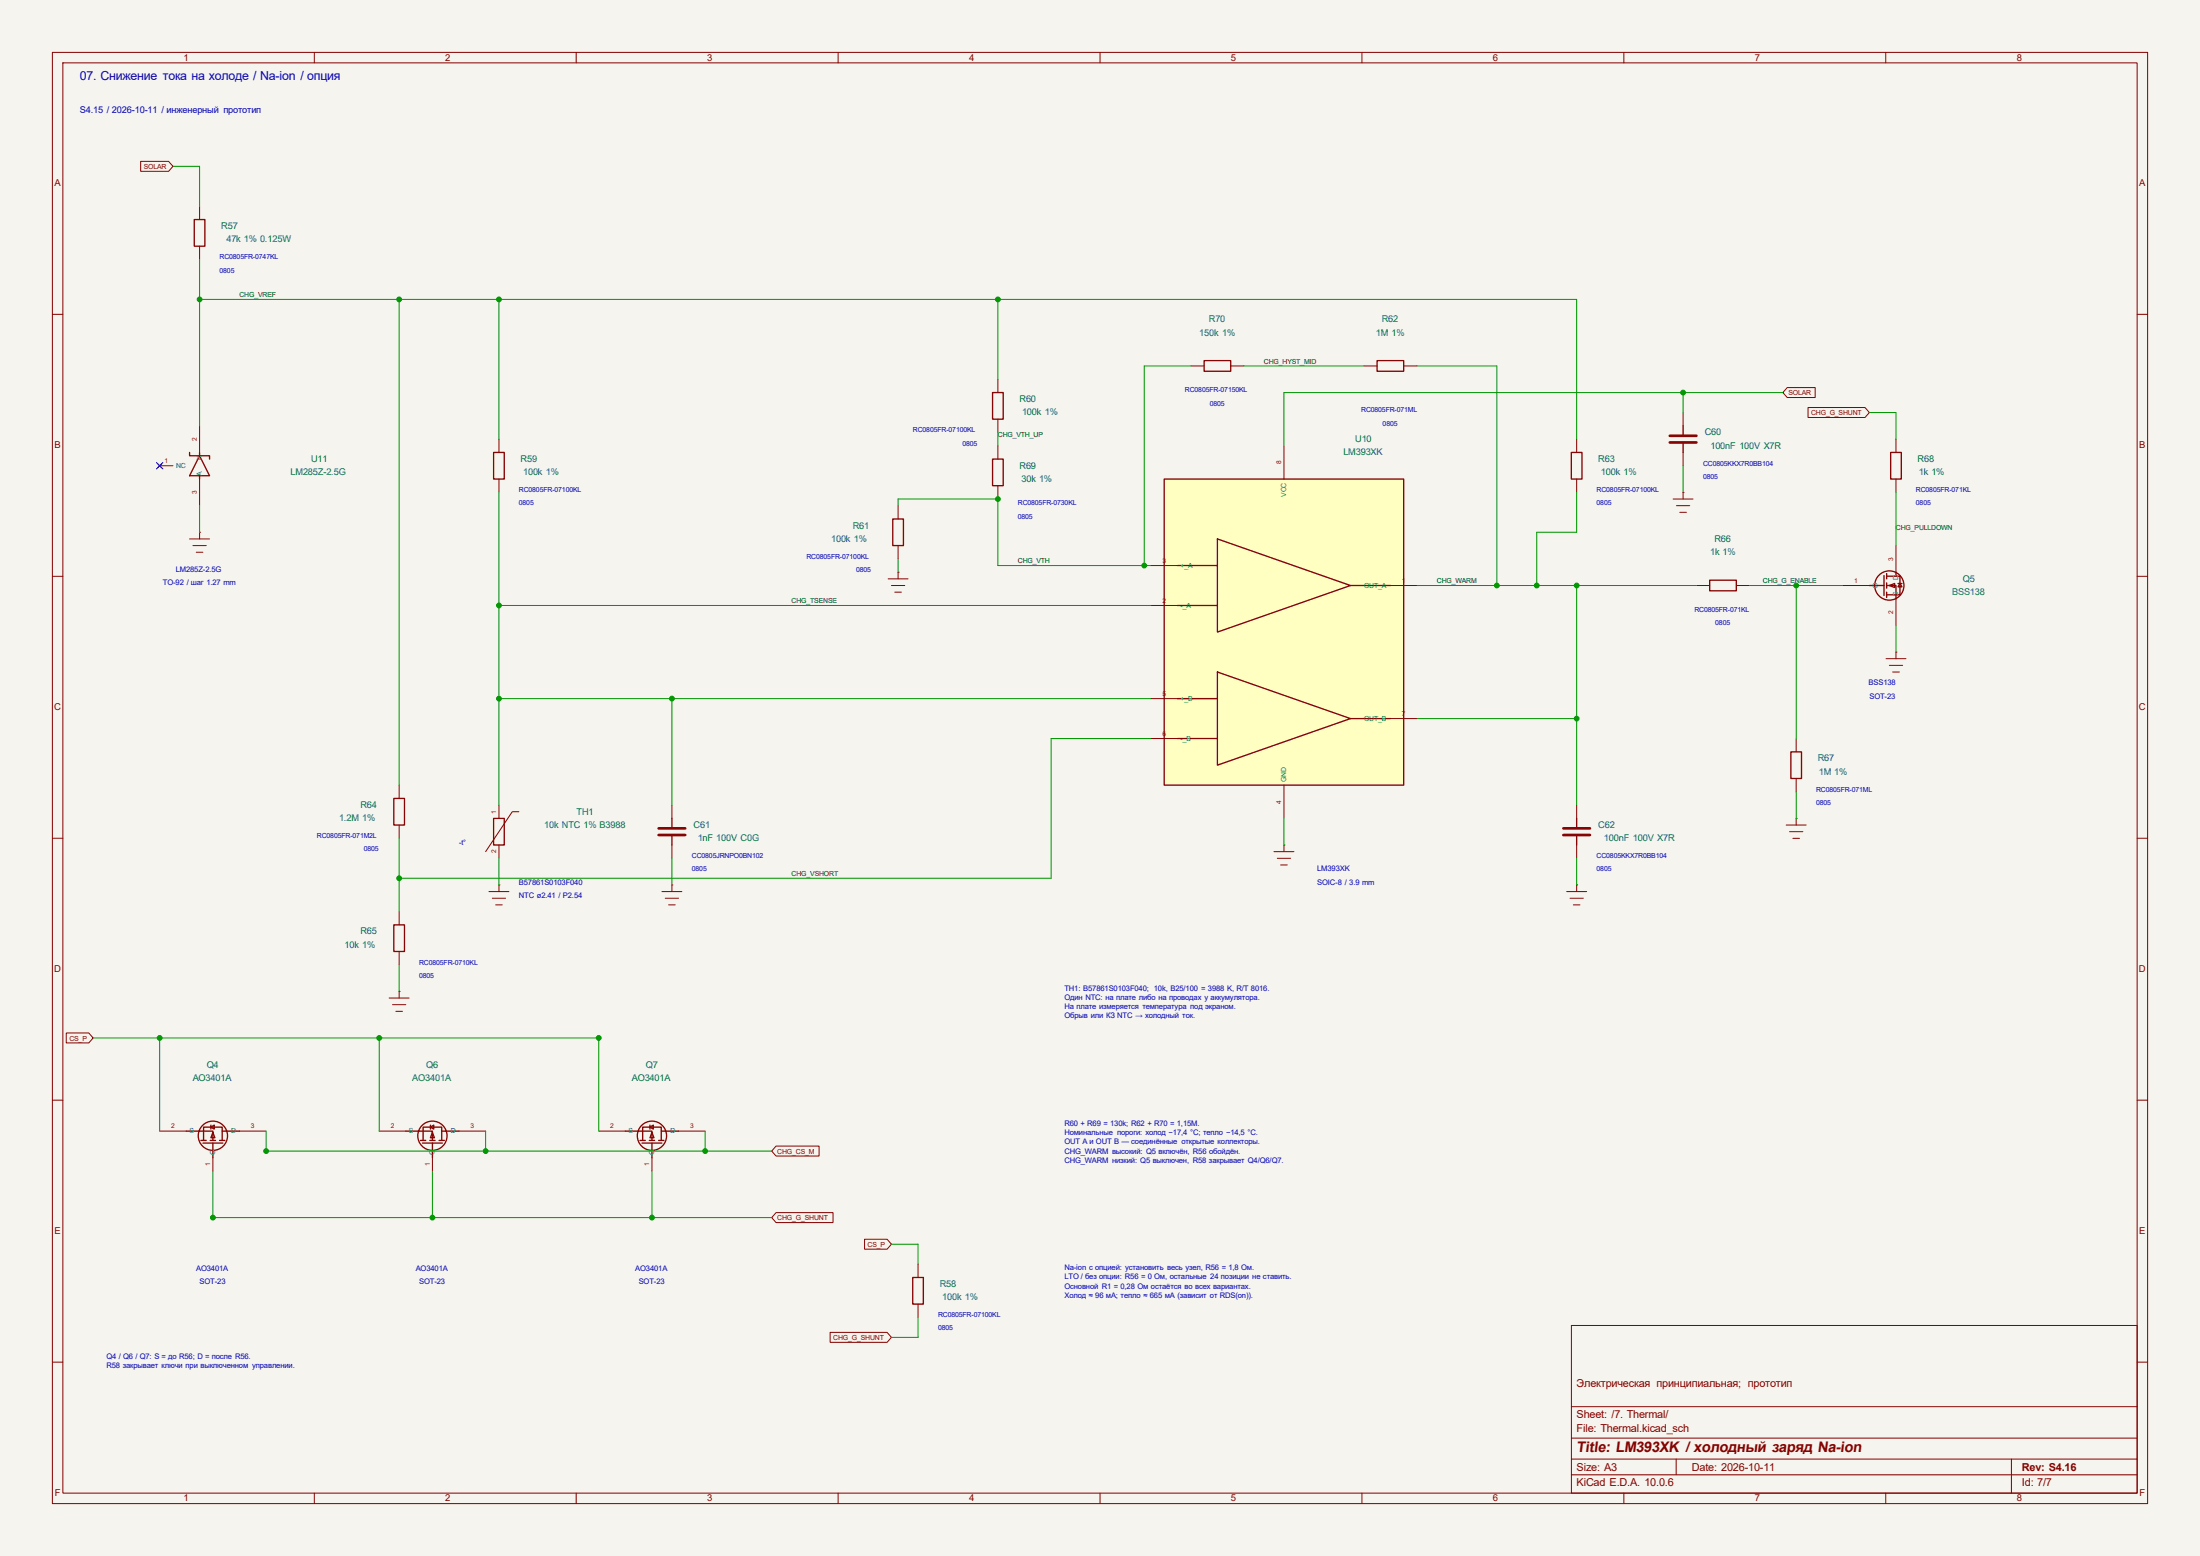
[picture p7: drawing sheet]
<svg xmlns="http://www.w3.org/2000/svg" width="420mm" height="297mm" viewBox="0 0 420 297" stroke-linecap="round" stroke-linejoin="round" font-family="sans-serif">
<path d="M0 0h420v297h-420z" fill="#f5f4ef" stroke="#f5f4ef" stroke-width=".19"/>
<g fill="none" stroke="#840000" stroke-width=".19">
<path d="M10 10h400v277h-400zM12 12h396v273h-396zM60 10v2M110 10v2M160 10v2M210 10v2M260 10v2M310 10v2M360 10v2M10 60h2M321.3 78.7v2.6M408 60h2"/>
<path d="M171.4 96.5v2.6M190.5 85.1v2.5M190.5 92.7v2.6M319.4 95.3h3.8M320 96.5h2.6M320.7 97.8h1.2M321.3 94h.1M321.3 86.4v2.5M321.3 94v1.3M10 110h2M171.4 104.1v2.6M351.8 111.8h5.1"/>
<path d="M361.9 104.1v5.1M361.9 114.3v5.1M408 110h2M10 160h2M408 160h2M10 210h2M408 210h2M300 253h108v32h-108zM10 260h2M300 278.5h108M300 274.5h108M300 268.5h108"/>
<path d="M320 278.5v3M384 278.5v6.5M408 260h2M60 285v2M110 285v2M160 285v2M210 285v2M260 285v2M300 281.5h108M310 285v2M360 285v2"/>
</g>
<g fill="none" stroke="#840000" stroke-width=".25">
<path d="M170.4 99.1h2.1v5h-2.1zM189.5 87.6h2v5.1h-2zM321.3 81.3v1.9M321.3 84.5v1.9M356.9 111.8h2.8M359.7 109.9v3.8M360.2 110h2.5v3.5h-2.5M360.2 111.8h1.7v2.5M360.2 109.5v1M360.2 111.3v1M360.2 113v1M360.7 111.8l1-.4v.7z"/>
<path d="M361.9 109.2v.8M362.3 111.4h.8M362.7 111.4l.4 .6h-.8z"/>
<circle cx="360.7" cy="111.8" r="2.79"/>
</g>
<path d="M318.8 83.2h5M318.8 84.5h5" fill="none" stroke="#840000" stroke-width=".51"/>
<path d="M222.2 91.4h45.8v58.5h-45.8z" fill="#ffffc2"/>
<g fill="none" stroke="#840000" stroke-width=".25">
<path d="M37.1 41.9h2v5.1h-2zM189.5 74.9h2v5.1h-2zM229.9 68.8h5v2.1h-5zM262.9 68.8h5.1v2.1h-5.1zM36.2 86.4v.6h3.8v.6M38.1 87l1.9 3.8h-3.8zM38.1 86.4v.6M38.1 90.8v.6M94.2 86.4h2.1v5h-2.1zM222.2 91.4h45.8v58.5h-45.8zM300 86.4h2v5h-2zM360.9 86.4h2.1v5h-2.1z"/>
<path d="M224.8 108h7.6M224.8 115.6h7.6M232.4 102.9l25.4 8.9-25.4 8.9zM257.8 111.8h7.6M326.4 110.7h5.1v2.1h-5.1zM224.8 133.4h7.6M232.4 128.3l25.4 8.9-25.4 8.9zM257.8 137.2h7.6M75.2 152.4h2v5.1h-2zM94.2 156.2h2.1v5.1h-2.1zM128.3 156.2v1.9M128.3 159.4v1.9"/>
<path d="M224.8 141h7.6M301 156.2v1.9M301 159.4v1.9M341.9 143.5h2v5.1h-2zM75.2 176.5h2v5.1h-2zM35.6 215.9h5v1.8M38.4 217.7h1M38.7 218.2h3.8M38.9 217.7v-2.6h3.5v2.6M40.1 217.7h1M40.3 215.1l.6-.3v.7zM40.3 214.8v.7"/>
<path d="M40.6 216.2l.4 1h-.7zM40.6 218.2v2.8M41.9 217.7h1M42.4 215.9h3.3M77.5 215.9h5v1.8M80.3 217.7h1M80.6 218.2h3.9M80.8 217.7v-2.6h3.5v2.6M82 217.7h1.1M82.2 215.1l.6-.3v.7zM82.2 214.8v.7M82.5 216.2l.4 1h-.7z"/>
<path d="M82.5 218.2v2.8M83.8 217.7h1M84.3 215.9h3.3M119.4 215.9h5.1v1.8M122.2 217.7h1M122.6 218.2h3.8M122.7 217.7v-2.6h3.5v2.6M124 217.7h1M124.1 215.1l.6-.3v.7zM124.1 214.8v.7M124.5 216.2l.3 1h-.7zM124.5 218.2v2.8"/>
<path d="M125.7 217.7h1M126.2 215.9h3.3M174.2 243.8h2.1v5.1h-2.1z"/>
<circle cx="40.6" cy="216.8" r="2.79"/>
<circle cx="82.5" cy="216.8" r="2.79"/>
<circle cx="124.5" cy="216.8" r="2.79"/>
</g>
<g fill="none" stroke="#840000" stroke-width=".19">
<path d="M26.9 30.8h5.3l.8 1-.8 .9h-5.3zM38.1 39.4v2.5M38.1 47v2.5M190.5 72.4v2.5M227.3 69.9h2.6M234.9 69.9h2.6M260.3 69.9h2.6M268 69.9h2.5M341.2 74h5.3v1.9h-5.3l-.8-1zM345.2 77.8h10.8l.9 .9-.9 1h-10.8zM30.1 88.5l.8 .8M30.5 88.9h2.5"/>
<path d="M30.9 88.5l-.8 .8M38.1 81.3v5.1M38.1 91.4v5.1M95.2 83.8v2.6M95.2 91.4v2.6M190.5 80v2.6M245.1 85.1v6.3M301 83.8v2.6M301 91.4v2.6M361.9 83.8v2.6M361.9 91.4v2.6M36.2 102.9h3.8"/>
<path d="M36.8 104.1h2.6M37.5 105.4h1.2M38.1 101.6h.1M38.1 101.6v1.3M169.5 110.5h3.9M170.2 111.8h2.5M170.8 113h1.3M171.4 109.2h.1M171.4 109.2v1.3M219.7 115.6h5.1M219.7 108h5.1M265.4 111.8h5.1"/>
<path d="M323.8 111.8h2.6M331.5 111.8h2.5M219.7 133.4h5.1M265.4 137.2h5.1M360 125.7h3.9M360.7 127h2.5M361.3 128.3h1.3M361.9 124.5h.1M361.9 124.5v1.2M76.2 149.9v2.5M76.2 157.5v2.5M95.2 153.7v2.5"/>
<path d="M99.1 154.9h-1.3l-5.1 7.7M128.3 153.7v2.5M219.7 141h5.1M245.1 149.9v6.3M301 153.7v2.5M341 157.5h3.8M341.6 158.8h2.6M342.9 156.2h.1M342.9 141v2.5M342.9 148.6v2.5M342.9 156.2v1.3M76.2 174v2.5"/>
<path d="M93.3 170.2h3.9M94 171.5h2.5M94.6 172.7h1.3M95.2 168.9h.1M95.2 161.3v2.5M95.2 168.9v1.3M126.4 170.2h3.8M127 171.5h2.5M127.6 172.7h1.3M128.3 168.9h.1M128.3 161.3v2.5M128.3 168.9v1.3"/>
<path d="M243.2 162.6h3.8M243.8 163.8h2.6M244.5 165.1h1.2M245.1 161.3h.1M245.1 161.3v1.3M299.1 170.2h3.8M299.7 171.5h2.6M300.4 172.7h1.2M301 168.9h.1M301 161.3v2.5M301 168.9v1.3M342.3 160h1.2"/>
<path d="M12.6 197.2h4.3l.9 .9-.9 1h-4.3zM74.3 190.5h3.8M74.9 191.8h2.6M75.6 193h1.2M76.2 189.2h.1M76.2 181.6v2.6M76.2 189.2v1.3M30.5 215.9h5.1M45.7 215.9h5.1M72.4 215.9h5.1M87.6 215.9h5.1M114.3 215.9h5.1"/>
<path d="M129.5 215.9h5.1M148.2 218.8h8.2v1.9h-8.2l-.9-1zM40.6 221v2.5M82.5 221v2.5M124.5 221v2.5M148.2 231.5h10.8v1.9h-10.8l-.9-1zM165 236.5h4.3l.9 1-.9 .9h-4.3zM158.5 254.3h10.8l.9 1-.9 .9h-10.8zM175.3 241.3v2.5M175.3 248.9v2.6"/>
</g>
<path d="M125.7 158.1h5.1M125.7 159.4h5.1M298.4 158.1h5.1M298.4 159.4h5.1" fill="none" stroke="#840000" stroke-width=".51"/>
<g fill="none" stroke="#009600" stroke-width=".19">
<path d="M33 31.8h5.1v7.6M38.1 49.5v31.8M38.1 57.2h262.9v26.6M76.2 57.2v92.7M95.2 57.2v26.6M190.5 57.2v15.2M227.3 69.9h-8.9v38.1M237.5 69.9h22.8M270.5 69.9h15.2v41.9M321.3 74.9v3.8M340.4 74.9h-95.3v10.2M356.9 78.7h5v5.1"/>
<path d="M38.1 96.5v5.1M95.2 94v59.7M171.4 96.5v-1.2h19.1v12.7h29.2M190.5 82.6v2.5M301 94v7.6h-7.6v10.2M321.3 88.9v5.1M361.9 94v10.1M95.2 115.6h124.5M171.4 106.7v2.5M270.5 111.8h53.3M301 111.8v41.9M334 111.8h17.8"/>
<path d="M342.9 111.8v29.2M361.9 119.4v5.1M95.2 133.4h124.5M128.3 133.4v20.3M270.5 137.2h30.5M219.7 141h-19v26.6h-124.5M245.1 156.2v5.1M342.9 151.1v5.1M76.2 160v14M95.2 163.8v5.1M128.3 163.8v5.1M301 163.8v5.1"/>
<path d="M17.8 198.1h96.5v17.8M30.5 198.1v17.8M72.4 198.1v17.8M76.2 184.2v5M50.8 215.9v3.8h96.5M92.7 215.9v3.8M134.6 215.9v3.8M40.6 223.5v8.9h106.7M82.5 223.5v8.9M124.5 223.5v8.9M170.2 237.5h5.1v3.8M175.3 251.5v3.8h-5.1"/>
</g>
<path d="M29.9 88.3l1.2 1.2M31.1 88.3l-1.2 1.2" fill="none" stroke="#000084" stroke-width=".19"/>
<g fill="#009600" stroke="#009600" stroke-width=".19">
<circle cx="95.2" cy="57.2" r=".46"/>
<circle cx="38.1" cy="57.2" r=".46"/>
<circle cx="76.2" cy="57.2" r=".46"/>
<circle cx="218.4" cy="108" r=".46"/>
<circle cx="293.4" cy="111.8" r=".46"/>
<circle cx="285.7" cy="111.8" r=".46"/>
<circle cx="50.8" cy="219.7" r=".46"/>
<circle cx="30.5" cy="198.1" r=".46"/>
<circle cx="82.5" cy="232.4" r=".46"/>
<circle cx="40.6" cy="232.4" r=".46"/>
<circle cx="72.4" cy="198.1" r=".46"/>
<circle cx="92.7" cy="219.7" r=".46"/>
<circle cx="342.9" cy="111.8" r=".46"/>
<circle cx="301" cy="137.2" r=".46"/>
<circle cx="301" cy="111.8" r=".46"/>
<circle cx="321.3" cy="74.9" r=".46"/>
<circle cx="124.5" cy="232.4" r=".46"/>
<circle cx="134.6" cy="219.7" r=".46"/>
<circle cx="76.2" cy="167.6" r=".46"/>
<circle cx="114.3" cy="198.1" r=".46"/>
<circle cx="128.3" cy="133.4" r=".46"/>
<circle cx="95.2" cy="133.4" r=".46"/>
<circle cx="95.2" cy="115.6" r=".46"/>
<circle cx="190.5" cy="57.2" r=".46"/>
<circle cx="190.5" cy="95.3" r=".46"/>
</g>
<text font-size="2.8" fill="#840000" x="301" y="277.2">Title: LM393XK / холодный заряд Na-ion</text>
<text font-size="2.4" fill="#0000c2" x="15.2" y="15.4">07. Снижение тока на холоде / Na-ion / опция</text>
<g font-size="2.1" fill="#840000">
<text x="301" y="264.7">Электрическая принципиальная; прототип</text>
<text x="301" y="273.4">File: Thermal.kicad_sch</text>
<text x="301" y="270.7">Sheet: /7. Thermal/</text>
<text x="301" y="280.8">Size: A3</text>
<text x="323" y="280.8">Date: 2026-10-11</text>
<text x="386" y="280.8">Rev: S4.16</text>
<text x="301" y="283.6">KiCad E.D.A. 10.0.6</text>
<text x="386" y="283.6">Id: 7/7</text>
</g>
<g font-size="1.8" fill="#840000">
<text x="35" y="11.6">1</text>
<text x="85" y="11.6">2</text>
<text x="135" y="11.6">3</text>
<text x="185" y="11.6">4</text>
<text x="235" y="11.6">5</text>
<text x="285" y="11.6">6</text>
<text x="335" y="11.6">7</text>
<text x="385" y="11.6">8</text>
<text x="10.4" y="35.6">A</text>
<text x="408.4" y="35.6">A</text>
<text x="10.4" y="85.6">B</text>
<text x="408.4" y="85.6">B</text>
<text x="10.3" y="135.6">C</text>
<text x="408.3" y="135.6">C</text>
<text x="10.3" y="185.6">D</text>
<text x="408.3" y="185.6">D</text>
<text x="10.4" y="235.6">E</text>
<text x="408.4" y="235.6">E</text>
<text x="10.4" y="285.6">F</text>
<text x="35" y="286.6">1</text>
<text x="85" y="286.6">2</text>
<text x="135" y="286.6">3</text>
<text x="185" y="286.6">4</text>
<text x="235" y="286.6">5</text>
<text x="285" y="286.6">6</text>
<text x="335" y="286.6">7</text>
<text x="385" y="286.6">8</text>
<text x="408.4" y="285.6">F</text>
</g>
<text font-size="1.8" fill="#0000c2" x="15.2" y="21.6">S4.15 / 2026-10-11 / инженерный прототип</text>
<g font-size="1.8" fill="#006464">
<text x="42.2" y="43.7">R57</text>
<text x="43.2" y="46.3">47k 1% 0.125W</text>
<text x="229" y="64.1">150k 1%</text>
<text x="230.8" y="61.5">R70</text>
<text x="262.7" y="64.1">1M 1%</text>
<text x="263.8" y="61.5">R62</text>
<text x="194.6" y="76.8">R60</text>
<text x="195.1" y="79.3">100k 1%</text>
<text x="325.4" y="83.1">C60</text>
<text x="59.4" y="88.2">U11</text>
<text x="99.4" y="88.2">R59</text>
<text x="194.6" y="89.5">R69</text>
<text x="256.4" y="86.9">LM393XK</text>
<text x="258.7" y="84.4">U10</text>
<text x="305.1" y="88.2">R63</text>
<text x="326.5" y="85.7">100nF 100V X7R</text>
<text x="366.1" y="88.2">R68</text>
<text x="55.5" y="90.7">LM285Z-2.5G</text>
<text x="99.9" y="90.7">100k 1%</text>
<text x="195" y="92">30k 1%</text>
<text x="305.6" y="90.7">100k 1%</text>
<text x="366.3" y="90.7">1k 1%</text>
<text x="162.8" y="100.9">R61</text>
<text x="158.7" y="103.4">100k 1%</text>
<text x="326.5" y="106">1k 1%</text>
<text x="327.3" y="103.4">R66</text>
<text x="372.7" y="113.6">BSS138</text>
<text x="374.7" y="111.1">Q5</text>
<text x="347" y="145.3">R67</text>
<text x="347.2" y="147.9">1M 1%</text>
<text x="68.8" y="154.2">R64</text>
<text x="110.1" y="155.5">TH1</text>
<text x="64.7" y="156.8">1.2M 1%</text>
<text x="103.9" y="158">10k NTC 1% B3988</text>
<text x="132.4" y="158">C61</text>
<text x="133.2" y="160.6">1nF 100V C0G</text>
<text x="305.1" y="158">C62</text>
<text x="306.2" y="160.6">100nF 100V X7R</text>
<text x="68.8" y="178.4">R65</text>
<text x="65.8" y="180.9">10k 1%</text>
<text x="39.5" y="203.8">Q4</text>
<text x="81.4" y="203.8">Q6</text>
<text x="123.3" y="203.8">Q7</text>
<text x="36.8" y="206.3">AO3401A</text>
<text x="78.7" y="206.3">AO3401A</text>
<text x="120.6" y="206.3">AO3401A</text>
<text x="179.4" y="245.7">R58</text>
<text x="179.9" y="248.2">100k 1%</text>
</g>
<g font-size="1.5" fill="#0000c2">
<text x="31.1" y="111.7">TO-92 / шаг 1.27 mm</text>
<text x="33.6" y="109.2">LM285Z-2.5G</text>
<text x="356.7" y="130.8">BSS138</text>
<text x="356.9" y="133.3">SOT-23</text>
<text x="251.5" y="166.3">LM393XK</text>
<text x="99.1" y="171.4">NTC ø2.41 / P2.54</text>
<text x="99.1" y="168.9">B57861S0103F040</text>
<text x="251.5" y="168.9">SOIC-8 / 3.9 mm</text>
<text x="203.2" y="189.1">TH1: B57861S0103F040; 10k, B25/100 = 3988 K, R/T 8016.</text>
<text x="203.2" y="190.9">Один NTC: на плате либо на проводах у аккумулятора.</text>
<text x="203.2" y="192.6">На плате измеряется температура под экраном.</text>
<text x="203.2" y="194.4">Обрыв или КЗ NTC → холодный ток.</text>
<text x="203.2" y="214.9">R60 + R69 = 130k; R62 + R70 = 1,15M.</text>
<text x="203.2" y="216.7">Номинальные пороги: холод −17,4 °C; тепло −14,5 °C.</text>
<text x="203.2" y="218.4">OUT A и OUT B — соединённые открытые коллекторы.</text>
<text x="203.2" y="220.2">CHG_WARM высокий: Q5 включён, R56 обойдён.</text>
<text x="203.2" y="221.9">CHG_WARM низкий: Q5 выключен, R58 закрывает Q4/Q6/Q7.</text>
<text x="37.5" y="242.5">AO3401A</text>
<text x="38.1" y="245.1">SOT-23</text>
<text x="79.4" y="242.5">AO3401A</text>
<text x="80" y="245.1">SOT-23</text>
<text x="121.3" y="242.5">AO3401A</text>
<text x="121.9" y="245.1">SOT-23</text>
<text x="203.2" y="242.4">Na-ion с опцией: установить весь узел, R56 = 1,8 Ом.</text>
<text x="203.2" y="244.2">LTO / без опции: R56 = 0 Ом, остальные 24 позиции не ставить.</text>
<text x="203.2" y="246">Основной R1 = 0,28 Ом остаётся во всех вариантах.</text>
<text x="203.2" y="247.7">Холод ≈ 96 мА; тепло ≈ 665 мА (зависит от RDS(on)).</text>
<text x="20.3" y="259.4">Q4 / Q6 / Q7: S = до R56; D = после R56.</text>
<text x="20.3" y="261.2">R58 закрывает ключи при выключенном управлении.</text>
</g>
<text font-size="1.4" fill="#0000c2" x="87.6" y="161.3">-t°</text>
<g font-size="1.3" fill="#840000">
<text x="27.4" y="32.2">SOLAR</text>
<text x="341.4" y="75.4">SOLAR</text>
<text x="345.8" y="79.2">CHG_G_SHUNT</text>
<text x="13.2" y="198.6">CS_P</text>
<text x="148.4" y="220.2">CHG_CS_M</text>
<text x="148.4" y="232.9">CHG_G_SHUNT</text>
<text x="165.6" y="238">CS_P</text>
<text x="159.1" y="255.8">CHG_G_SHUNT</text>
</g>
<g font-size="1.3" fill="#0000c2">
<text x="41.9" y="49.5">RC0805FR-0747KL</text>
<text x="41.9" y="52">0805</text>
<text x="226.2" y="74.9">RC0805FR-07150KL</text>
<text x="230.9" y="77.4">0805</text>
<text x="174.3" y="82.5">RC0805FR-07100KL</text>
<text x="259.9" y="78.7">RC0805FR-071ML</text>
<text x="264" y="81.2">0805</text>
<text x="183.7" y="85">0805</text>
<text x="325.1" y="88.9">CC0805KKX7R0BB104</text>
<text x="99.1" y="93.9">RC0805FR-07100KL</text>
<text x="304.8" y="93.9">RC0805FR-07100KL</text>
<text x="325.1" y="91.4">0805</text>
<text x="365.8" y="93.9">RC0805FR-071KL</text>
<text x="99.1" y="96.5">0805</text>
<text x="194.3" y="96.5">RC0805FR-0730KL</text>
<text x="194.3" y="99">0805</text>
<text x="304.8" y="96.5">0805</text>
<text x="365.8" y="96.5">0805</text>
<text x="154" y="106.6">RC0805FR-07100KL</text>
<text x="163.4" y="109.2">0805</text>
<text x="323.5" y="116.8">RC0805FR-071KL</text>
<text x="327.5" y="119.3">0805</text>
<text x="346.7" y="153.6">0805</text>
<text x="346.7" y="151.1">RC0805FR-071ML</text>
<text x="60.5" y="160">RC0805FR-071M2L</text>
<text x="69.4" y="162.5">0805</text>
<text x="132.1" y="163.8">CC0805JRNPO0BN102</text>
<text x="132.1" y="166.3">0805</text>
<text x="304.8" y="166.3">0805</text>
<text x="304.8" y="163.8">CC0805KKX7R0BB104</text>
<text x="80" y="184.1">RC0805FR-0710KL</text>
<text x="80" y="186.6">0805</text>
<text x="179.1" y="251.4">RC0805FR-07100KL</text>
<text x="179.1" y="254">0805</text>
</g>
<g font-size="1.3" fill="#0f0f0f">
<text x="45.7" y="56.7">CHG_VREF</text>
<text x="241.3" y="69.4">CHG_HYST_MID</text>
<text x="190.5" y="83.4">CHG_VTH_UP</text>
<text x="361.9" y="101.2">CHG_PULLDOWN</text>
<text x="194.3" y="107.5">CHG_VTH</text>
<text x="274.3" y="111.3">CHG_WARM</text>
<text x="336.5" y="111.3">CHG_G_ENABLE</text>
<text x="151.1" y="115.1">CHG_TSENSE</text>
<text x="151.1" y="167.2">CHG_VSHORT</text>
</g>
<g font-size="1.3" fill="#a90000">
<text x="31.4" y="88.4">1</text>
<text x="37.6" y="84.2" transform="rotate(-90 37.6 84.2)">2</text>
<text x="244.6" y="88.6" transform="rotate(-90 244.6 88.6)">8</text>
<text x="37.6" y="94.3" transform="rotate(-90 37.6 94.3)">3</text>
<text x="221.9" y="107.4">3</text>
<text x="361.4" y="107" transform="rotate(-90 361.4 107)">3</text>
<text x="267.6" y="111.3">1</text>
<text x="354" y="111.3">1</text>
<text x="221.9" y="115.1">2</text>
<text x="361.4" y="117.2" transform="rotate(-90 361.4 117.2)">2</text>
<text x="221.9" y="132.8">5</text>
<text x="267.6" y="136.7">7</text>
<text x="221.9" y="140.5">6</text>
<text x="94.7" y="155.3" transform="rotate(-90 94.7 155.3)">1</text>
<text x="244.6" y="153.4" transform="rotate(-90 244.6 153.4)">4</text>
<text x="94.7" y="162.9" transform="rotate(-90 94.7 162.9)">2</text>
<text x="32.7" y="215.4">2</text>
<text x="47.9" y="215.4">3</text>
<text x="74.6" y="215.4">2</text>
<text x="89.8" y="215.4">3</text>
<text x="116.5" y="215.4">2</text>
<text x="131.7" y="215.4">3</text>
<text x="40.1" y="222.6" transform="rotate(-90 40.1 222.6)">1</text>
<text x="82" y="222.6" transform="rotate(-90 82 222.6)">1</text>
<text x="124" y="222.6" transform="rotate(-90 124 222.6)">1</text>
</g>
<g font-size="1.3" fill="#006464">
<text x="33.6" y="89.3">NC</text>
<text x="38.5" y="87.8" transform="rotate(-90 38.5 87.8)">K</text>
<text x="38.5" y="90.8" transform="rotate(-90 38.5 90.8)">A</text>
<text x="245.5" y="94.8" transform="rotate(-90 245.5 94.8)">VCC</text>
<text x="225.4" y="108.4">+_A</text>
<text x="260.4" y="112.2">OUT_A</text>
<text x="357.5" y="112.2">G</text>
<text x="362.4" y="113.7" transform="rotate(-90 362.4 113.7)">S</text>
<text x="362.4" y="110.8" transform="rotate(-90 362.4 110.8)">D</text>
<text x="225.4" y="116">-_A</text>
<text x="225.4" y="133.8">+_B</text>
<text x="260.4" y="137.6">OUT_B</text>
<text x="225.4" y="141.4">-_B</text>
<text x="245.5" y="149.3" transform="rotate(-90 245.5 149.3)">GND</text>
<text x="36.2" y="216.3">S</text>
<text x="41.1" y="220.4" transform="rotate(-90 41.1 220.4)">G</text>
<text x="44.2" y="216.3">D</text>
<text x="78.1" y="216.3">S</text>
<text x="83" y="220.4" transform="rotate(-90 83 220.4)">G</text>
<text x="86.1" y="216.3">D</text>
<text x="120" y="216.3">S</text>
<text x="124.9" y="220.4" transform="rotate(-90 124.9 220.4)">G</text>
<text x="128" y="216.3">D</text>
</g>
</svg>
